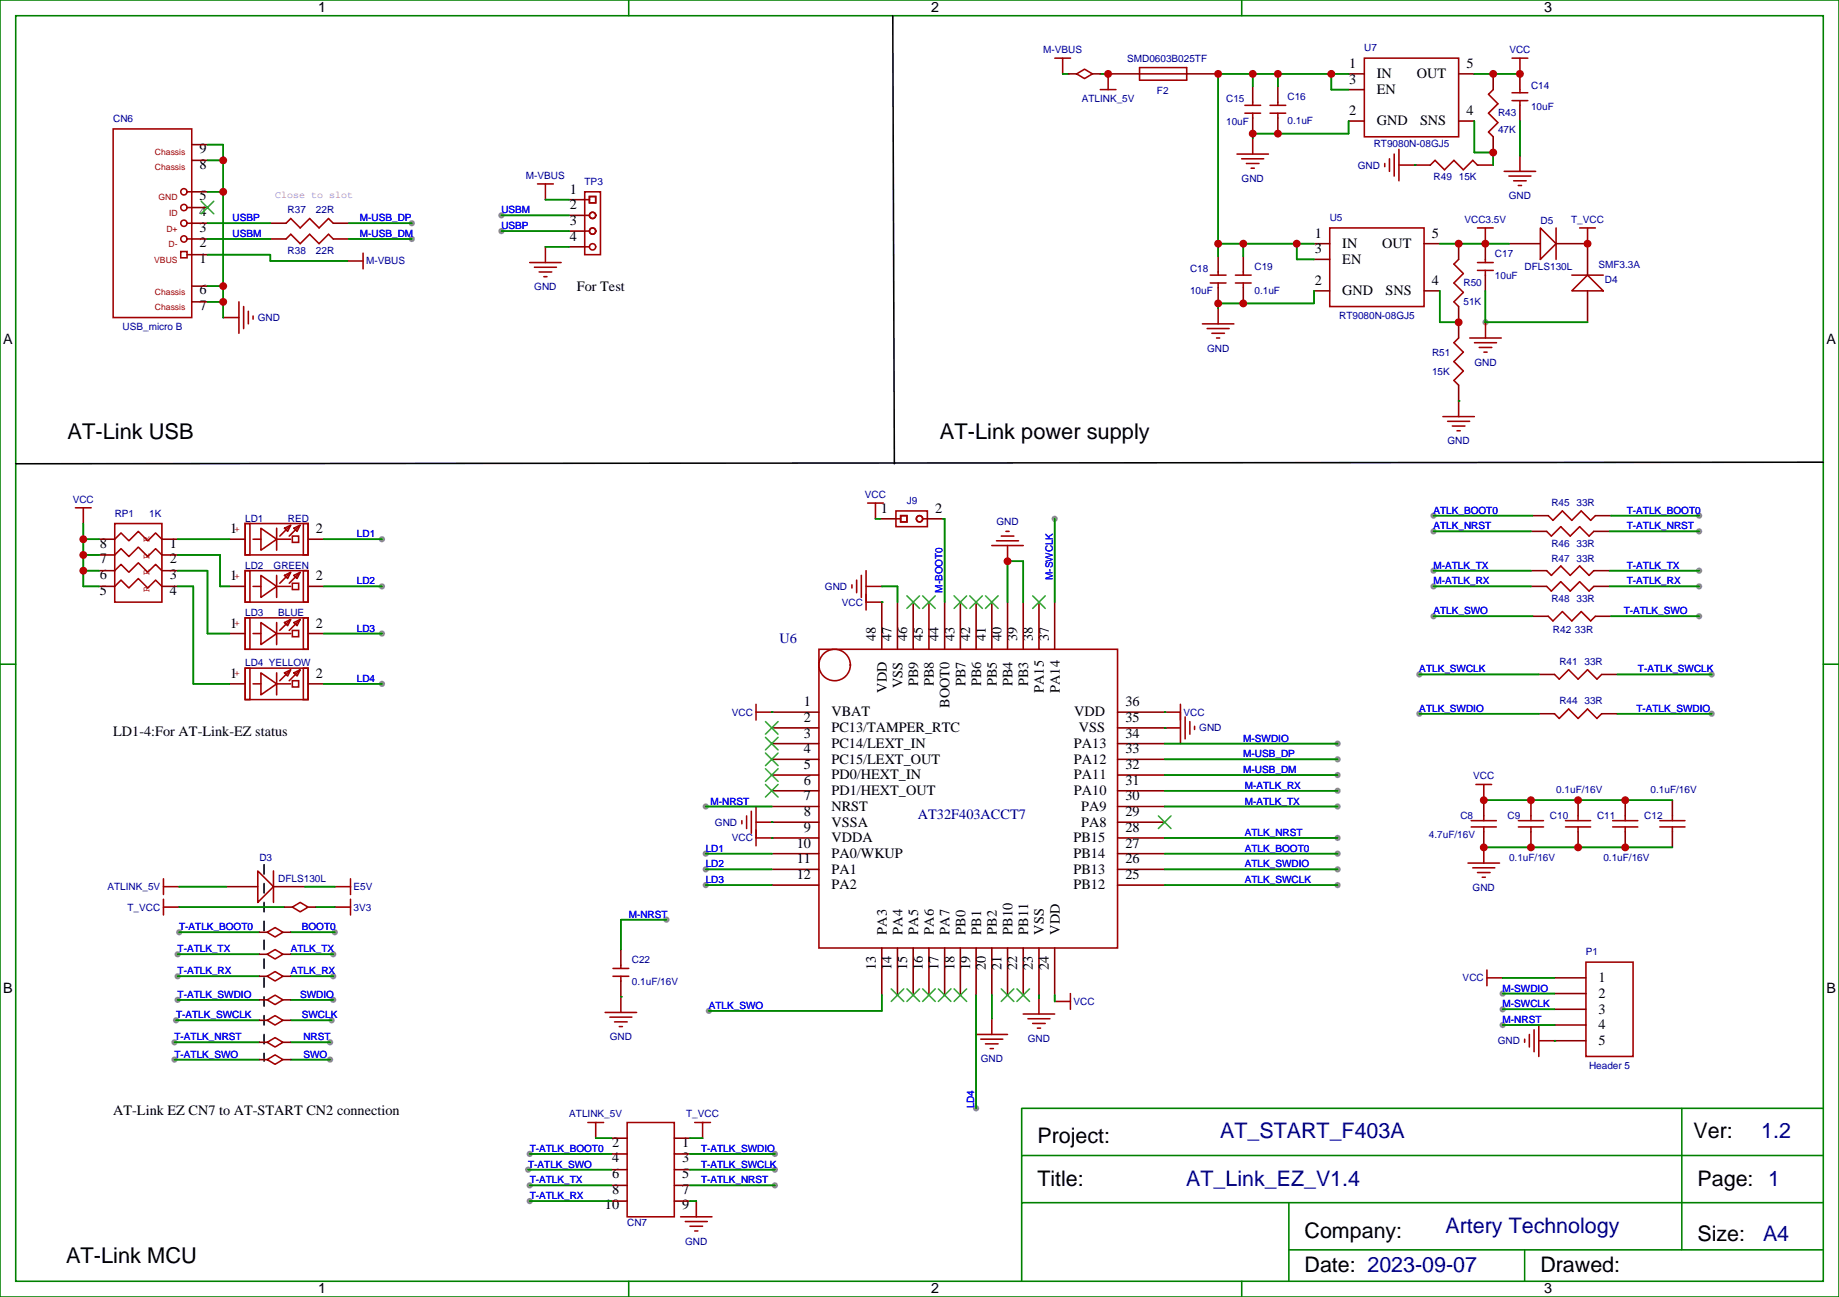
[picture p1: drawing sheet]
<svg xmlns="http://www.w3.org/2000/svg" width="413mm" height="291mm" viewBox="0 0 413 291" stroke-linecap="round" stroke-linejoin="round" font-family="sans-serif">
<g fill="#999">
<circle cx="85.7" cy="121" r=".71"/>
<circle cx="85.7" cy="131.6" r=".71"/>
<circle cx="85.7" cy="142.2" r=".71"/>
<circle cx="300.2" cy="173.9" r=".71"/>
<circle cx="300.2" cy="170.4" r=".71"/>
<circle cx="300.2" cy="166.9" r=".71"/>
<circle cx="300.2" cy="188" r=".71"/>
<circle cx="300.2" cy="195.1" r=".71"/>
<circle cx="300.2" cy="177.4" r=".71"/>
<circle cx="300.2" cy="181" r=".71"/>
<circle cx="300.2" cy="191.6" r=".71"/>
<circle cx="300.2" cy="198.6" r=".71"/>
<circle cx="158.4" cy="181" r=".71"/>
<circle cx="149.6" cy="206.4" r=".71"/>
<circle cx="85.7" cy="153.5" r=".71"/>
<circle cx="384.2" cy="151.3" r=".71"/>
<circle cx="384.2" cy="160.2" r=".71"/>
<circle cx="318.6" cy="151.3" r=".71"/>
<circle cx="318.6" cy="160.2" r=".71"/>
<circle cx="158.4" cy="198.6" r=".71"/>
<circle cx="158.4" cy="195.1" r=".71"/>
<circle cx="158.4" cy="191.6" r=".71"/>
<circle cx="236.7" cy="116.4" r=".71"/>
<circle cx="337.3" cy="223" r=".71"/>
<circle cx="337.3" cy="226.5" r=".71"/>
<circle cx="337.3" cy="230" r=".71"/>
<circle cx="173.9" cy="258.9" r=".71"/>
<circle cx="173.9" cy="266" r=".71"/>
<circle cx="118.9" cy="258.9" r=".71"/>
<circle cx="173.9" cy="262.5" r=".71"/>
<circle cx="118.9" cy="269.5" r=".71"/>
<circle cx="118.9" cy="266" r=".71"/>
<circle cx="75.1" cy="209.2" r=".71"/>
<circle cx="40.2" cy="209.2" r=".71"/>
<circle cx="74.8" cy="214.1" r=".71"/>
<circle cx="39.9" cy="214.1" r=".71"/>
<circle cx="74.8" cy="219.1" r=".71"/>
<circle cx="39.9" cy="219.1" r=".71"/>
<circle cx="74.8" cy="224.4" r=".71"/>
<circle cx="39.9" cy="224.4" r=".71"/>
<circle cx="39.5" cy="229" r=".71"/>
<circle cx="74.4" cy="229" r=".71"/>
<circle cx="74.1" cy="233.9" r=".71"/>
<circle cx="39.2" cy="233.9" r=".71"/>
<circle cx="92.4" cy="53.6" r=".71"/>
<circle cx="112.5" cy="51.9" r=".71"/>
<circle cx="112.5" cy="48.3" r=".71"/>
<circle cx="118.5" cy="262.5" r=".71"/>
<circle cx="39.2" cy="237.8" r=".71"/>
<circle cx="74.1" cy="237.8" r=".71"/>
<circle cx="159.1" cy="226.8" r=".71"/>
<circle cx="219.1" cy="248.7" r=".71"/>
<circle cx="92.4" cy="50.1" r=".71"/>
<circle cx="381.4" cy="119.2" r=".71"/>
<circle cx="381.4" cy="128.1" r=".71"/>
<circle cx="381.4" cy="131.6" r=".71"/>
<circle cx="321.7" cy="115.7" r=".71"/>
<circle cx="321.7" cy="119.2" r=".71"/>
<circle cx="321.7" cy="128.1" r=".71"/>
<circle cx="321.7" cy="131.6" r=".71"/>
<circle cx="381.4" cy="115.7" r=".71"/>
<circle cx="381.4" cy="138.3" r=".71"/>
<circle cx="321.7" cy="138.3" r=".71"/>
<circle cx="333.4" cy="72.3" r=".71"/>
</g>
<g fill="none" stroke="#a10000" stroke-width=".35">
<path d="M236.7 13.1h3.6M238.5 13.1v3.5M255.8 15.2h10.5v2.8h-10.5zM255.8 16.6h10.5M306.2 13.1h21.2v17.6h-21.2zM339.4 13.1h3.5M341.1 13.1v3.5M25.4 28.9h17.6v42.4h-17.6zM277.6 34.6h7.1M278.7 35.6h4.9M279.4 25.4h3.5M279.4 23.6h3.5"/>
<path d="M279.8 36.7h2.8M280.8 37.7h.7M281.2 22.9v.7M281.2 25.4v1.1M281.2 31v3.6M285 25.4h3.6M285 23.6h3.6M286.8 22.9v.7M286.8 25.4v1.1M310.8 36.7v.7M311.9 35.6v2.9M312.9 34.6v4.9"/>
<path d="M314 37h3.5M314 33.5v7.1M321 37l1.1-1 2.1 2.1 2.1-2.1 2.1 2.1 2.2-2.1 1 1M335.1 20.1l-1 1.1 2.1 2.1-2.1 2.1 2.1 2.1-2.1 2.1 1 1.1M337.6 38.5h7.1M338.7 39.5h4.9M339.4 22.6h3.5M339.4 20.8h3.5M341.1 20.1v.7M341.1 22.6v1M341.1 34.9v3.6M40.6 56.4h1.4v1.5h-1.4z"/>
<path d="M42 43h1M42 46.6h1M42 50.1h1M42 53.6h1M42 57.1h1M64.2 53.6l1.1-1 2.1 2.1 2.1-2.1 2.1 2.1 2.1-2.1 1.1 1M64.2 50.1l1.1-1.1 2.1 2.2 2.1-2.2 2.1 2.2 2.1-2.2 1.1 1.1M78 58.6h3.5M81.5 56.8v3.5M118.9 58.9h7M119.9 60h5M120.6 41.3h3.6"/>
<path d="M122.4 41.3v3.5M122.4 55.4v3.5M131.2 43h3.6v14.1h-3.6zM131.2 44.8h1.1M131.2 48.3h1.1M131.2 51.9h1.1M131.2 55.4h1.1M132.3 44.1h1.4v1.4h-1.4zM298.4 51.2h21.2v17.6h-21.2zM327.4 58.2l-1.1 1.1 2.1 2.1-2.1 2.1 2.1 2.1-2.1 2.1 1.1 1.1M331.6 58.9h3.5M331.6 51.2h3.5"/>
<path d="M333.4 51.2v3.5M333.4 58.2v.7M339.7 40.6h2.8M340.8 41.6h.7M345.7 51.2l3.5 3.5-3.5 3.5zM349.2 51.2v7M354.5 51.2h3.6M356.3 51.2v3.5M50.1 71.3h3.5M53.6 67.7v7.1M54.7 68.8v4.9M55.7 69.8v2.9"/>
<path d="M56.8 70.9v.7M121 61h2.8M122.1 62.1h.7M269.9 72.7h7M270.9 73.7h5M271.6 63.5h3.6M271.6 61.7h3.6M272 74.8h2.8M273 75.8h.8M273.4 61v.7M273.4 63.5v1.1M273.4 69.1v3.6"/>
<path d="M277.3 63.5h3.5M277.3 61.7h3.5M279 61v.7M279 63.5v1.1M327.4 75.8l-1.1 1.1 2.1 2.1-2.1 2.1 2.1 2.2-2.1 2.1 1.1 1M329.9 75.8h7M330.9 76.9h5M331.6 60.7h3.5M332 78h2.8M333.1 79h.7M333.4 60.7v1M333.4 72.3v3.5"/>
<path d="M352.8 65.3l3.5-3.6 3.5 3.6zM352.8 61.7h7M323.8 93.5h7.1M324.9 94.5h4.9M326 95.6h2.8M327 96.7h.7M327.4 90v3.5M16.9 113.9h3.6M18.7 113.9v3.6M25.8 117.5h10.5v17.6h-10.5zM55 117.5h14.1v7h-14.1zM55 117.5h1.1v7h-1.1z"/>
<path d="M58.6 118.5l3.5 2.5-3.5 2.5zM62.1 118.5v5M63.9 118.5l1.4-.7-.7 1.4zM64.9 118.2l-2.1 2.1M66 118.5l1.4-.7-.7 1.4zM67 118.2l-2.1 2.1M68.1 117.5h1v7h-1zM194.7 112.9h3.6M196.5 112.9v3.5M201.1 114.7h7v3.5h-7zM201.1 116.4h1M202.1 115.7h1.5v1.4h-1.5z"/>
<path d="M207.1 116.4h1M225.8 119.2h.7M25.8 121l1.4-1.4 1.7 1.8 2.1-2.2 2.2 2.2 1.7-1.8 1.4 1.4M25.8 124.5l1.4-1.4 1.7 1.8 2.1-2.1 2.2 2.1 1.7-1.8 1.4 1.4M25.8 128.1l1.4-1.5 1.7 1.8 2.1-2.1 2.2 2.1 1.7-1.8 1.4 1.5M25.8 131.6l1.4-1.4 1.7 1.7 2.1-2.1 2.2 2.1 1.7-1.7 1.4 1.4M55 128.1h14.1v7h-14.1zM55 128.1h1.1v7h-1.1zM55 138.6h14.1v7.1h-14.1zM55 138.6h1.1v7.1h-1.1zM56.8 131.6h1.8M56.8 121h1.8"/>
<path d="M58.6 129.1l3.5 2.5-3.5 2.5zM58.6 139.7l3.5 2.5-3.5 2.4zM62.1 131.6h3.2M62.1 129.1v5M62.1 139.7v4.9M62.1 121h3.2M63.9 129.1l1.4-.7-.7 1.4zM63.9 139.7l1.4-.7-.7 1.4zM64.9 128.8l-2.1 2.1M64.9 139.3l-2.1 2.2M65.6 120.3h1.4v1.4h-1.4zM65.6 130.9h1.4v1.4h-1.4z"/>
<path d="M66 129.1l1.4-.7-.7 1.4zM66 139.7l1.4-.7-.7 1.4zM67 128.8l-2.1 2.1M67 139.3l-2.1 2.2M68.1 128.1h1v7h-1zM68.1 138.6h1v7.1h-1zM191.2 131.2v.7M192.3 130.2v2.8M193.3 129.1v5M194.4 135.1h3.5M194.4 128.1v8.8M194.4 131.6h3.5"/>
<path d="M222.6 122.4h7.1M223.7 121.4h4.9M224.7 120.3h2.8M226.1 122.4v3.5M55 149.9h14.1v7.1h-14.1zM55 149.9h1.1v7.1h-1.1zM56.8 153.5h1.8M56.8 142.2h1.8M58.6 151l3.5 2.5-3.5 2.4zM62.1 151v4.9M62.1 153.5h3.2M62.1 142.2h3.2"/>
<path d="M63.9 151l1.4-.7-.7 1.4zM64.9 150.6l-2.1 2.2M65.6 152.8h1.4v1.4h-1.4zM65.6 141.5h1.4v1.4h-1.4zM66 151l1.4-.7-.7 1.4zM67 150.6l-2.1 2.2M68.1 149.9h1v7.1h-1zM169.7 159.8h3.5M169.7 158v3.6M183.8 145.7h67v67h-67zM261.4 159.8h3.5M264.9 158v8.9"/>
<path d="M348.9 151.3l1.1 1.1 2.1-2.1 2.1 2.1 2.1-2.1 2.1 2.1 1.1-1.1M261.4 163.3h3.5M266 160.9v4.9M267.1 161.9v2.8M268.1 163v.7M331.3 176h3.5M333 176v3.6M348.9 160.2l1.1 1 2.1-2.1 2.1 2.1 2.1-2.1 2.1 2.1 1.1-1M36.7 197.2v3.5M36.7 199h3.5M57.9 195.4l3.5 3.6-3.5 3.5zM61.4 195.4v7.1"/>
<path d="M75.1 199h3.6M78.7 197.2v3.5M166.5 184.1v.8M167.6 183.1v2.8M168.6 182v5M169.7 188h3.5M169.7 181v8.8M169.7 184.5h3.5M329.5 193.7h7M330.6 194.7h4.9M331.6 195.8h2.8M332.7 196.8h.7"/>
<path d="M333 190.1v3.6M340.8 184.1h5.6M340.8 185.6h5.6M343.6 183.1v1M343.6 185.6v1M351.4 184.1h5.6M351.4 185.6h5.6M354.2 183.1v1M354.2 185.6v1M361.9 184.1h5.7M361.9 185.6h5.7M364.8 183.1v1"/>
<path d="M364.8 185.6v1M372.5 184.1h5.7M372.5 185.6h5.7M375.4 183.1v1M375.4 185.6v1M36.7 203.6h3.5M36.7 201.8v3.5M75.1 203.6h3.6M78.7 201.8v3.5M137.6 219.1h3.5M137.6 217.3h3.5M139.3 216.6v.7"/>
<path d="M139.3 219.1v1M333.7 219.4h3.6M333.7 217.7v3.5M356 215.9h10.5v21.2h-10.5zM135.8 227.2h7.1M136.9 228.2h4.9M137.9 229.3h2.9M139 230.4h.7M139.3 223.7v3.5M219.1 232.1h7M220.1 233.2h5M221.2 234.2h2.8"/>
<path d="M222.2 235.3h.8M222.6 228.6v3.5M229.7 227.5h7M230.7 228.6h5M231.8 229.7h2.8M232.8 230.7h.7M233.2 224v3.5M236.7 224.7h3.5M240.2 223v3.5M342.2 233.2v.7M343.3 232.1v2.8M344.3 231.1v4.9"/>
<path d="M345.4 233.5h3.5M345.4 230v7.1M131.9 251.9h3.6M133.7 251.9v3.5M140.8 251.9h10.5v21.1h-10.5zM155.9 251.9h3.6M157.7 251.9v3.5M152.8 273h7M153.8 274.1h4.9M154.9 275.2h2.8M155.9 276.2h.7M156.3 269.5v3.5"/>
<circle cx="41.3" cy="46.6" r=".71"/>
<circle cx="41.3" cy="53.6" r=".71"/>
<circle cx="41.3" cy="50.1" r=".71"/>
<circle cx="41.3" cy="43" r=".71"/>
<circle cx="133" cy="51.9" r=".71"/>
<circle cx="133" cy="55.4" r=".71"/>
<circle cx="133" cy="48.3" r=".71"/>
<circle cx="206.4" cy="116.4" r=".71"/>
<circle cx="187.3" cy="149.2" r="3.5"/>
</g>
<g fill="none" stroke="#870000" stroke-width=".35">
<path d="M238.5 16.6h.1M248.7 16.6h7.1M266.3 16.6h7.1M281.2 19.4v3.5M286.8 19.4v3.5M302.7 16.6h3.5M327.4 16.6h3.5M335.1 16.6v3.5M341.1 16.6h.1M341.1 16.6v3.5M43 36h3.6M43 32.5h3.6"/>
<path d="M281.2 31h.1M281.2 26.5v3.5M286.8 26.5v3.5M302.7 27.2h3.5M302.7 20.1h3.5M317.5 37h3.5M317.5 37h.1M327.4 27.2h3.5M331.6 37h3.5M335.1 30.7v3.5M341.1 34.9h.1M341.1 23.6v3.6"/>
<path d="M43 57.1h3.6M43 53.6h3.6M43 50.1h3.6M43 43h3.6M43 46.6h3.6M60.7 53.6h3.5M60.7 50.1h3.5M74.8 53.6h3.5M74.8 50.1h3.5M78 58.6h.1M122.4 55.4h.1M122.4 44.8h.1"/>
<path d="M127.7 44.8h3.5M127.7 48.3h3.5M127.7 51.9h3.5M127.7 55.4h3.5M273.4 57.5v3.5M279 57.5v3.5M294.9 54.7h3.5M294.9 58.2h3.5M319.6 54.7h3.5M327.4 54.7v3.5M333.4 54.7v3.5M333.4 54.7h.1"/>
<path d="M338.7 54.7h7M349.2 54.7h7.1v7M43 64.2h3.6M43 67.7h3.6M50.1 71.3h.1M273.4 69.1h.1M273.4 64.6v3.5M279 64.6v3.5M294.9 65.3h3.5M319.6 65.3h3.5M327.4 68.8v7M333.4 61.7v3.6"/>
<path d="M333.4 72.3h.1M356.3 65.3v7M327.4 86.4v3.6M18.7 117.5h.1M196.5 116.4h.1M197.6 116.4h3.5M208.1 116.4h3.6M22.2 121h3.6M22.2 131.6h3.6M22.2 124.5h3.6M22.2 128.1h3.6M36.3 121h3.6"/>
<path d="M36.3 131.6h3.6M36.3 124.5h3.6M36.3 128.1h3.6M51.5 121h3.5M51.5 131.6h3.5M69.1 121h3.6M69.1 131.6h3.6M197.9 131.6h.1M197.9 135.1v10.6M201.4 135.1v10.6M205 135.1v10.6M208.5 135.1v10.6"/>
<path d="M212 135.1v10.6M215.5 135.1v10.6M219.1 135.1v10.6M222.6 135.1v10.6M226.1 125.9h.1M226.1 135.1v10.6M229.7 135.1v10.6M233.2 135.1v10.6M236.7 135.1v10.6M51.5 153.5h3.5M51.5 142.2h3.5M69.1 153.5h3.6"/>
<path d="M69.1 142.2h3.6M173.2 159.8h.1M173.2 159.8h10.6M250.8 159.8h10.6M261.4 159.8h.1M345.4 151.3h3.5M359.5 151.3h3.5M173.2 163.3h10.6M173.2 166.9h10.6M173.2 170.4h10.6M173.2 173.9h10.6M173.2 177.4h10.6"/>
<path d="M250.8 163.3h10.6M250.8 166.9h10.6M250.8 170.4h10.6M250.8 173.9h10.6M250.8 177.4h10.6M261.4 163.3h.1M333 179.6h.1M343.6 179.6v3.5M345.4 160.2h3.5M354.2 179.6v3.5M359.5 160.2h3.5M364.8 179.6v3.5"/>
<path d="M375.4 179.6v3.5M40.2 199h.1M50.8 199h7.1M61.4 199h7M75.1 199h.1M173.2 184.5h.1M173.2 188h.1M173.2 181h10.6M173.2 184.5h10.6M173.2 188h10.6M173.2 191.6h10.6M173.2 195.1h10.6"/>
<path d="M173.2 198.6h10.6M250.8 181h10.6M250.8 184.5h10.6M250.8 188h10.6M250.8 191.6h10.6M250.8 195.1h10.6M250.8 198.6h10.6M333 190.1h.1M343.6 186.6v3.5M354.2 186.6v3.5M364.8 186.6v3.5M375.4 186.6v3.5"/>
<path d="M40.2 203.5v.1M75.1 203.6h.1M139.3 213.1v3.5M197.9 212.7v10.6M201.4 212.7v10.6M205 212.7v10.6M208.5 212.7v10.6M212 212.7v10.6M215.5 212.7v10.6M219.1 212.7v10.6M222.6 212.7v10.6M226.1 212.7v10.6"/>
<path d="M229.7 212.7v10.6M233.2 212.7v10.6M236.7 212.7v10.6M337.3 219.4h.1M348.9 219.4h7.1M139.3 223.7h.1M139.3 220.1v3.6M222.6 228.6h.1M233.2 224h.1M236.7 224.7h.1M348.9 233.5h.1M348.9 223h7.1"/>
<path d="M348.9 226.5h7.1M348.9 230h7.1M348.9 233.5h7.1M133.7 255.4h.1M137.2 255.4h3.6M137.2 258.9h3.6M151.3 255.4h3.6M151.3 258.9h3.6M157.7 255.4h.1M137.2 262.5h3.6M137.2 266h3.6M137.2 269.5h3.6"/>
<path d="M151.3 262.5h3.6M151.3 266h3.6M151.3 269.5h3.6M156.3 269.5h.1"/>
</g>
<path d="M59.3 194v44.1" fill="none" stroke="#000" stroke-width=".35" stroke-dasharray="2.1 2.1"/>
<g fill="none" stroke="#3c3" stroke-width=".35">
<path d="M45.2 45.2l2.8 2.8M48 45.2l-2.8 2.8M203.6 133.7l2.8 2.8M206.4 133.7l-2.8 2.8M207.1 133.7l2.8 2.8M209.9 133.7l-2.8 2.8M214.1 133.7l2.9 2.8M217 133.7l-2.9 2.8M217.7 133.7l2.8 2.8M220.5 133.7l-2.8 2.8M221.2 133.7l2.8 2.8M224 133.7l-2.8 2.8"/>
<path d="M231.8 133.7l2.8 2.8M234.6 133.7l-2.8 2.8M171.8 161.9l2.8 2.8M171.8 165.5l2.8 2.8M171.8 169l2.8 2.8M171.8 172.5l2.8 2.8M171.8 176l2.8 2.9M174.6 161.9l-2.8 2.8M174.6 165.5l-2.8 2.8M174.6 169l-2.8 2.8M174.6 172.5l-2.8 2.8M174.6 176l-2.8 2.9"/>
<path d="M260 183.1l2.8 2.8M262.8 183.1l-2.8 2.8M200 221.9l2.8 2.8M202.8 221.9l-2.8 2.8M203.6 221.9l2.8 2.8M206.4 221.9l-2.8 2.8M207.1 221.9l2.8 2.8M209.9 221.9l-2.8 2.8M210.6 221.9l2.8 2.8M213.4 221.9l-2.8 2.8M214.1 221.9l2.9 2.8M217 221.9l-2.9 2.8"/>
<path d="M224.7 221.9l2.8 2.8M227.5 221.9l-2.8 2.8M228.2 221.9l2.9 2.8M231.1 221.9l-2.9 2.8"/>
</g>
<g fill="none" stroke="#008700" stroke-width=".35">
<path d="M281.2 16.6v2.8M286.8 16.6v2.8M298.8 16.6v3.5h3.9M302.7 16.6h-29.3v40.9M330.9 16.6h10.2M46.6 32.5h3.5v38.8M46.6 36h3.5M302.7 27.2v2.8h-21.5v1M330.9 27.2v7h4.2v2.8M341.1 27.2v7.7M46.6 53.6h14.1M46.6 43h3.5"/>
<path d="M46.6 57.1h14.1v1.5h17.3M78.3 53.6h14.1M112.5 51.9h15.2M112.5 48.3h15.2M122.4 44.8h5.3M122.4 55.4h5.3M273.4 54.7h21.5M279 54.7v2.8M291 54.7v3.5h3.9M323.1 54.7h15.6M46.6 67.7h3.5M46.6 64.2h3.5"/>
<path d="M294.9 65.3v2.8h-21.5v1M323.1 65.3v7h4.3M333.4 65.3v7h22.9M18.7 117.5v14.1h3.5M211.7 116.4h.3v18.7M236.7 116.4v18.7M18.7 128.1h3.5M18.7 124.5h3.5M18.7 121h3.5M39.9 128.1h6.7v14.1h4.9M39.9 131.6h3.5v21.9h8.1M39.9 124.5h9.5v7.1h2.1"/>
<path d="M39.9 121h11.6M72.7 131.6h13M72.7 121h13M197.9 131.6h3.5v3.5M226.1 135.1v-9.2h3.6v9.2M72.7 142.2h13M72.7 153.5h13M318.6 151.3h26.8M363 151.3h21.2M261.4 173.9h38.8M261.4 170.4h38.8M261.4 166.9h38.8"/>
<path d="M261.4 177.4h38.8M318.6 160.2h26.8M363 160.2h21.2M40.2 199h10.6M68.4 199h6.7M158.4 195.1h14.8M158.4 191.6h14.8M158.4 198.6h14.8M158.4 181h14.8M261.4 188h38.8M261.4 195.1h38.8M261.4 181h38.8"/>
<path d="M261.4 191.6h38.8M261.4 198.6h38.8M39.9 214.1h18.3M39.9 219.1h18.3M40.2 203.6h23.7M40.2 209.2h18M65.3 209.2h9.8M65.3 214.1h9.5M65.3 219.1h9.5M70.9 203.6h4.2M149.6 206.4h-10.3v6.7M337.3 219.4h11.6"/>
<path d="M39.2 233.9h19M39.2 237.8h19M39.5 229h18.7M39.9 224.4h18.3M65.3 224.4h9.5M65.3 229h9.1M65.3 233.9h8.8M65.3 237.8h8.8M197.9 223.3v3.5h-38.8M219.1 223.3v25.4M222.6 223.3v5.3M233.2 223.3v.7"/>
<path d="M236.7 223.3v1.4M337.3 223h11.6M337.3 226.5h11.6M337.3 230h11.6M118.9 258.9h18.3M133.7 255.4h3.5M154.9 258.9h19M154.9 255.4h2.8M118.5 262.5h18.7M118.9 266h18.3M118.9 269.5h18.3M154.9 266h19"/>
<path d="M154.9 262.5h19M154.9 269.5h1.4"/>
</g>
<g fill="#008700">
<circle cx="348.9" cy="233.5" r=".18"/>
<circle cx="197.9" cy="135.1" r=".18"/>
<circle cx="261.4" cy="159.8" r=".18"/>
<circle cx="261.4" cy="163.3" r=".18"/>
<circle cx="173.2" cy="188" r=".18"/>
<circle cx="173.2" cy="184.5" r=".18"/>
<circle cx="139.3" cy="223.7" r=".18"/>
<circle cx="173.2" cy="159.8" r=".18"/>
<circle cx="356.3" cy="54.7" r=".18"/>
<circle cx="327.4" cy="90" r=".18"/>
<circle cx="317.5" cy="37" r=".18"/>
</g>
<g fill="none" stroke="#008700" stroke-width=".35">
<path d="M238.5 16.6h1.4M246.9 16.6h1.8M46.6 50.1h14.1M78.3 50.1h14.1M196.5 116.4h1.1M321.7 119.2h21.9M321.7 115.7h22.3M361.2 119.2h20.2M361.6 115.7h19.8M321.7 128.1h21.9M321.7 131.6h21.9M321.7 138.3h22.3"/>
<path d="M361.2 128.1h20.2M361.2 131.6h20.2M361.6 138.3h19.8M333 179.6h42.4M333 190.1h42.4"/>
</g>
<g fill="none" stroke="#a10000" stroke-width=".35">
<path d="M241.7 16.6l1.7-1.1 1.8 1.1-1.8 1zM248.7 16.6v3.5M246.9 20.1h3.6M347.1 119.2l1.1 1.1 2.1-2.1 2.1 2.1 2.1-2.1 2.2 2.1 1-1.1M347.5 115.7l1 1.1 2.2-2.1 2.1 2.1 2.1-2.1 2.1 2.1 1.1-1.1M347.1 128.1l1.1 1 2.1-2.1 2.1 2.1 2.1-2.1 2.2 2.1 1-1M347.1 131.6l1.1 1 2.1-2.1 2.1 2.1 2.1-2.1 2.2 2.1 1-1M347.5 138.3l1 1 2.2-2.1 2.1 2.1 2.1-2.1 2.1 2.1 1.1-1M330.2 184.1h5.6M330.2 185.6h5.6M333 183.1v1M333 185.6v1"/>
<path d="M60 209.2l1.7-1.1 1.8 1.1-1.8 1.1zM60 214.1l1.7-1 1.8 1-1.8 1.1zM60 219.1l1.7-1.1 1.8 1.1-1.8 1zM65.6 203.6l1.8-1.1 1.7 1.1-1.7 1zM60 224.4l1.7-1.1 1.8 1.1-1.8 1zM60 229l1.7-1.1 1.8 1.1-1.8 1zM60 233.9l1.7-1.1 1.8 1.1-1.8 1zM60 237.8l1.7-1.1 1.8 1.1-1.8 1z"/>
</g>
<g fill="none" stroke="#870000" stroke-width=".35">
<path d="M239.9 16.6h1.8M245.2 16.6h1.7M248.7 16.6h.1M343.6 119.2h3.5M344 115.7h3.5M357.7 119.2h3.5M358.1 115.7h3.5M343.6 128.1h3.5M343.6 131.6h3.5M344 138.3h3.5M357.7 128.1h3.5M357.7 131.6h3.5"/>
<path d="M358.1 138.3h3.5M333 179.6v3.5M333 186.6v3.5M58.2 209.2h1.8M58.2 214.1h1.8M58.2 219.1h1.8M63.5 209.2h1.8M63.5 214.1h1.8M63.5 219.1h1.8M63.9 203.6h1.7M69.1 203.6h1.8M58.2 224.4h1.8"/>
<path d="M58.2 229h1.8M58.2 233.9h1.8M58.2 237.8h1.8M63.5 224.4h1.8M63.5 229h1.8M63.5 233.9h1.8M63.5 237.8h1.8"/>
</g>
<g fill="none" stroke="#008000" stroke-width=".35">
<path d="M0 0h412.7v291h-412.7zM3.5 3.5h405.7v284h-405.7zM141.1 0v3.5M278.7 0v3.5M0 149h3.5M409.2 149h3.5M377.5 248.7v31.8M409.2 259.3h-179.9v10.6M409.2 248.7h-179.9v10.6M289.3 269.9v17.6M409.2 269.9h-179.9v17.6M141.1 287.5v3.5"/>
<path d="M278.7 287.5v3.5M289.3 280.5h119.9M342.2 280.5v7"/>
</g>
<path d="M200.4 3.5l.3 100.6M409.2 103.7l-405.7 .4" fill="none" stroke="#000" stroke-width=".35"/>
<g fill="#c00">
<circle cx="18.7" cy="128.1" r=".88"/>
<circle cx="18.7" cy="124.5" r=".88"/>
<circle cx="18.7" cy="121" r=".88"/>
<circle cx="291" cy="54.7" r=".88"/>
<circle cx="279" cy="54.7" r=".88"/>
<circle cx="273.4" cy="54.7" r=".88"/>
<circle cx="298.8" cy="16.6" r=".88"/>
<circle cx="286.8" cy="16.6" r=".88"/>
<circle cx="281.2" cy="16.6" r=".88"/>
<circle cx="273.4" cy="16.6" r=".88"/>
<circle cx="286.8" cy="30" r=".88"/>
<circle cx="281.2" cy="30" r=".88"/>
<circle cx="335.1" cy="16.6" r=".88"/>
<circle cx="341.1" cy="16.6" r=".88"/>
<circle cx="279" cy="68.1" r=".88"/>
<circle cx="273.4" cy="68.1" r=".88"/>
<circle cx="327.4" cy="54.7" r=".88"/>
<circle cx="333.4" cy="54.7" r=".88"/>
<circle cx="226.1" cy="125.9" r=".88"/>
<circle cx="50.1" cy="67.7" r=".88"/>
<circle cx="50.1" cy="43" r=".88"/>
<circle cx="50.1" cy="36" r=".88"/>
<circle cx="50.1" cy="64.2" r=".88"/>
<circle cx="327.4" cy="72.3" r=".88"/>
<circle cx="335.1" cy="34.2" r=".88"/>
<circle cx="356.3" cy="54.7" r=".88"/>
<circle cx="333" cy="190.1" r=".88"/>
<circle cx="343.6" cy="190.1" r=".88"/>
<circle cx="354.2" cy="190.1" r=".88"/>
<circle cx="364.8" cy="190.1" r=".88"/>
<circle cx="364.8" cy="179.6" r=".88"/>
<circle cx="354.2" cy="179.6" r=".88"/>
<circle cx="343.6" cy="179.6" r=".88"/>
<circle cx="333" cy="179.6" r=".88"/>
<circle cx="248.7" cy="16.6" r=".88"/>
</g>
<g font-size="4.9">
<text x="15.2" y="98.5">AT-Link USB</text>
<text x="211" y="98.5">AT-Link power supply</text>
<text x="14.8" y="283.4">AT-Link MCU</text>
</g>
<g font-size="4.8">
<text x="232.8" y="256.6">Project:</text>
<text x="380.1" y="255.4">Ver:</text>
<text x="232.8" y="266">Title:</text>
<text x="381" y="266">Page: 1</text>
<text x="292.8" y="277.7">Company:</text>
<text x="381" y="278.4">Size:</text>
<text x="292.8" y="285.4">Date: 2023-09-07</text>
<text x="345.7" y="285.4">Drawed:</text>
</g>
<g font-size="4.8" fill="#000080">
<text x="273.9" y="255.4">AT_START_F403A</text>
<text x="395.3" y="255.4">1.2</text>
<text x="266.2" y="266">AT_Link_EZ_V1.4</text>
<text x="324.4" y="276.6">Artery Technology</text>
<text x="395.7" y="278.4">A4</text>
</g>
<g font-size="3.2">
<text x="71.4" y="2.7">1</text>
<text x="209" y="2.7">2</text>
<text x="346.6" y="2.7">3</text>
<text x="302.8" y="15.2">1</text>
<text x="309" y="17.5">IN</text>
<text x="318" y="17.5">OUT</text>
<text x="329.1" y="15.2">5</text>
<text x="302.8" y="18.8">3</text>
<text x="309" y="21.1">EN</text>
<text x="302.8" y="25.8">2</text>
<text x="309" y="28.1">GND</text>
<text x="318.7" y="28.1">SNS</text>
<text x="329.1" y="25.8">4</text>
<text x="44.8" y="34.3">9</text>
<text x="44.8" y="37.8">8</text>
<text x="44.8" y="44.9">5</text>
<text x="127.9" y="43.5">1</text>
<text x="127.9" y="47">2</text>
<text x="44.8" y="52">3</text>
<text x="44.8" y="48.4">4</text>
<text x="127.9" y="50.5">3</text>
<text x="295.1" y="53.3">1</text>
<text x="321.4" y="53.3">5</text>
<text x="44.8" y="59">1</text>
<text x="44.8" y="55.5">2</text>
<text x="127.9" y="54">4</text>
<text x="295.1" y="56.9">3</text>
<text x="301.3" y="55.6">IN</text>
<text x="301.3" y="59.2">EN</text>
<text x="310.2" y="55.6">OUT</text>
<text x="129.5" y="65.3">For Test</text>
<text x="295.1" y="63.9">2</text>
<text x="321.4" y="63.9">4</text>
<text x="44.8" y="66.1">6</text>
<text x="44.8" y="69.6">7</text>
<text x="301.3" y="66.2">GND</text>
<text x="311" y="66.2">SNS</text>
<text x=".7" y="77.3">A</text>
<text x="409.9" y="77.3">A</text>
<text x="51.7" y="119.7">1</text>
<text x="70.9" y="119.7">2</text>
<text x="197.7" y="115.1">1</text>
<text x="209.9" y="115.1">2</text>
<text x="22.4" y="122.9">8</text>
<text x="38.1" y="122.9">1</text>
<text x="22.4" y="129.9">6</text>
<text x="22.4" y="126.4">7</text>
<text x="38.1" y="126.4">2</text>
<text x="38.1" y="129.9">3</text>
<text x="51.7" y="130.2">1</text>
<text x="70.9" y="130.2">2</text>
<text x="22.4" y="133.4">5</text>
<text x="38.1" y="133.4">4</text>
<text x="51.7" y="140.8">1</text>
<text x="70.9" y="140.8">2</text>
<text x="196.6" y="143.9" transform="rotate(-90 196.6 143.9)">48</text>
<text x="200.1" y="143.9" transform="rotate(-90 200.1 143.9)">47</text>
<text x="203.6" y="143.9" transform="rotate(-90 203.6 143.9)">46</text>
<text x="207.1" y="143.9" transform="rotate(-90 207.1 143.9)">45</text>
<text x="210.7" y="143.9" transform="rotate(-90 210.7 143.9)">44</text>
<text x="214.2" y="143.9" transform="rotate(-90 214.2 143.9)">43</text>
<text x="217.7" y="143.9" transform="rotate(-90 217.7 143.9)">42</text>
<text x="221.3" y="143.9" transform="rotate(-90 221.3 143.9)">41</text>
<text x="224.8" y="143.9" transform="rotate(-90 224.8 143.9)">40</text>
<text x="228.3" y="143.9" transform="rotate(-90 228.3 143.9)">39</text>
<text x="231.8" y="143.9" transform="rotate(-90 231.8 143.9)">38</text>
<text x="235.4" y="143.9" transform="rotate(-90 235.4 143.9)">37</text>
<text x="51.7" y="152.1">1</text>
<text x="70.9" y="152.1">2</text>
<text x="199" y="155.4" transform="rotate(-90 199 155.4)">VDD</text>
<text x="202.6" y="154.4" transform="rotate(-90 202.6 154.4)">VSS</text>
<text x="206.1" y="154" transform="rotate(-90 206.1 154)">PB9</text>
<text x="209.6" y="154" transform="rotate(-90 209.6 154)">PB8</text>
<text x="216.7" y="154" transform="rotate(-90 216.7 154)">PB7</text>
<text x="220.2" y="154" transform="rotate(-90 220.2 154)">PB6</text>
<text x="223.7" y="154" transform="rotate(-90 223.7 154)">PB5</text>
<text x="227.3" y="154" transform="rotate(-90 227.3 154)">PB4</text>
<text x="230.8" y="154" transform="rotate(-90 230.8 154)">PB3</text>
<text x="234.3" y="155.5" transform="rotate(-90 234.3 155.5)">PA15</text>
<text x="237.8" y="155.5" transform="rotate(-90 237.8 155.5)">PA14</text>
<text x="180.4" y="158.5">1</text>
<text x="180.4" y="162">2</text>
<text x="186.6" y="160.8">VBAT</text>
<text x="213.1" y="158.8" transform="rotate(-90 213.1 158.8)">BOOT0</text>
<text x="241.1" y="160.8">VDD</text>
<text x="252.6" y="158.5">36</text>
<text x="252.6" y="162">35</text>
<text x="25.4" y="165.2">LD1-4:For AT-Link-EZ status</text>
<text x="180.4" y="165.5">3</text>
<text x="186.6" y="164.3">PC13/TAMPER_RTC</text>
<text x="186.6" y="167.8">PC14/LEXT_IN</text>
<text x="241" y="167.8">PA13</text>
<text x="242.2" y="164.3">VSS</text>
<text x="252.6" y="165.5">34</text>
<text x="180.4" y="169">4</text>
<text x="180.4" y="172.6">5</text>
<text x="186.6" y="171.4">PC15/LEXT_OUT</text>
<text x="241" y="171.4">PA12</text>
<text x="252.6" y="169">33</text>
<text x="252.6" y="172.6">32</text>
<text x="180.4" y="176.1">6</text>
<text x="180.4" y="179.6">7</text>
<text x="186.6" y="174.9">PD0/HEXT_IN</text>
<text x="186.6" y="178.4">PD1/HEXT_OUT</text>
<text x="241" y="174.9">PA11</text>
<text x="241" y="178.4">PA10</text>
<text x="252.6" y="179.6">30</text>
<text x="252.6" y="176.1">31</text>
<text x="180.4" y="183.2">8</text>
<text x="186.6" y="181.9">NRST</text>
<text x="186.6" y="185.5">VSSA</text>
<text x="242.6" y="181.9">PA9</text>
<text x="242.6" y="185.5">PA8</text>
<text x="252.6" y="183.2">29</text>
<text x="178.8" y="190.2">10</text>
<text x="180.4" y="186.7">9</text>
<text x="186.6" y="189">VDDA</text>
<text x="240.9" y="189">PB15</text>
<text x="252.6" y="186.7">28</text>
<text x="252.6" y="190.2">27</text>
<text x="178.8" y="193.7">11</text>
<text x="178.8" y="197.3">12</text>
<text x="186.6" y="192.5">PA0/WKUP</text>
<text x="186.6" y="196">PA1</text>
<text x="240.9" y="192.5">PB14</text>
<text x="240.9" y="196">PB13</text>
<text x="252.6" y="193.7">26</text>
<text x="252.6" y="197.3">25</text>
<text x="186.6" y="199.6">PA2</text>
<text x="240.9" y="199.6">PB12</text>
<text x="199" y="209.7" transform="rotate(-90 199 209.7)">PA3</text>
<text x="202.6" y="209.7" transform="rotate(-90 202.6 209.7)">PA4</text>
<text x="206.1" y="209.7" transform="rotate(-90 206.1 209.7)">PA5</text>
<text x="209.6" y="209.7" transform="rotate(-90 209.6 209.7)">PA6</text>
<text x="213.1" y="209.7" transform="rotate(-90 213.1 209.7)">PA7</text>
<text x="216.7" y="209.7" transform="rotate(-90 216.7 209.7)">PB0</text>
<text x="220.2" y="209.7" transform="rotate(-90 220.2 209.7)">PB1</text>
<text x="223.7" y="209.7" transform="rotate(-90 223.7 209.7)">PB2</text>
<text x="227.3" y="209.7" transform="rotate(-90 227.3 209.7)">PB10</text>
<text x="230.8" y="209.7" transform="rotate(-90 230.8 209.7)">PB11</text>
<text x="234.3" y="209.7" transform="rotate(-90 234.3 209.7)">VSS</text>
<text x="237.8" y="209.7" transform="rotate(-90 237.8 209.7)">VDD</text>
<text x="196.6" y="217.7" transform="rotate(-90 196.6 217.7)">13</text>
<text x="200.1" y="217.7" transform="rotate(-90 200.1 217.7)">14</text>
<text x="203.6" y="217.7" transform="rotate(-90 203.6 217.7)">15</text>
<text x="207.1" y="217.7" transform="rotate(-90 207.1 217.7)">16</text>
<text x="210.7" y="217.7" transform="rotate(-90 210.7 217.7)">17</text>
<text x="214.2" y="217.7" transform="rotate(-90 214.2 217.7)">18</text>
<text x="217.7" y="217.7" transform="rotate(-90 217.7 217.7)">19</text>
<text x="221.3" y="217.7" transform="rotate(-90 221.3 217.7)">20</text>
<text x="224.8" y="217.7" transform="rotate(-90 224.8 217.7)">21</text>
<text x="228.3" y="217.7" transform="rotate(-90 228.3 217.7)">22</text>
<text x="231.8" y="217.7" transform="rotate(-90 231.8 217.7)">23</text>
<text x="235.4" y="217.7" transform="rotate(-90 235.4 217.7)">24</text>
<text x="358.8" y="220.4">1</text>
<text x=".7" y="222.8">B</text>
<text x="358.8" y="223.9">2</text>
<text x="358.8" y="227.4">3</text>
<text x="409.9" y="222.8">B</text>
<text x="358.8" y="231">4</text>
<text x="358.8" y="234.5">5</text>
<text x="25.4" y="250.2">AT-Link EZ CN7 to AT-START CN2 connection</text>
<text x="137.4" y="257.3">2</text>
<text x="153.1" y="257.3">1</text>
<text x="137.4" y="260.8">4</text>
<text x="153.1" y="260.8">3</text>
<text x="137.4" y="264.3">6</text>
<text x="137.4" y="267.9">8</text>
<text x="153.1" y="264.3">5</text>
<text x="153.1" y="267.9">7</text>
<text x="135.8" y="271.4">10</text>
<text x="153.1" y="271.4">9</text>
<text x="71.4" y="290.2">1</text>
<text x="209" y="290.2">2</text>
<text x="346.6" y="290.2">3</text>
</g>
<g font-size="3.2" fill="#000080">
<text x="175" y="144.3">U6</text>
<text x="206" y="183.9">AT32F403ACCT7</text>
</g>
<g font-size="2.2" fill="#000080">
<text x="234.1" y="11.9">M-VBUS</text>
<text x="306.2" y="11.5">U7</text>
<text x="338.8" y="11.9">VCC</text>
<text x="253" y="14">SMD0603B025TF</text>
<text x="242.8" y="22.8">ATLINK_5V</text>
<text x="259.7" y="21.1">F2</text>
<text x="275.2" y="22.8">C15</text>
<text x="289" y="22.5">C16</text>
<text x="343.6" y="20">C14</text>
<text x="25.4" y="27.4">CN6</text>
<text x="275.2" y="28.1">10uF</text>
<text x="289" y="27.8">0.1uF</text>
<text x="336.2" y="26">R43</text>
<text x="336.2" y="29.9">47K</text>
<text x="343.6" y="24.6">10uF</text>
<text x="308.3" y="33.1">RT9080N-08GJ5</text>
<text x="118.1" y="40.1">M-VBUS</text>
<text x="131.2" y="41.5">TP3</text>
<text x="278.7" y="40.8">GND</text>
<text x="304.8" y="37.8">GND</text>
<text x="321.8" y="40.5">R49</text>
<text x="327.4" y="40.5">15K</text>
<text x="64.6" y="47.9">R37</text>
<text x="70.9" y="47.9">22R</text>
<text x="338.6" y="44.7">GND</text>
<text x="298.4" y="49.6">U5</text>
<text x="328.7" y="50">VCC3.5V</text>
<text x="345.8" y="50.4">D5</text>
<text x="352.6" y="50">T_VCC</text>
<text x="64.6" y="57.1">R38</text>
<text x="70.9" y="57.1">22R</text>
<text x="82.2" y="59.3">M-VBUS</text>
<text x="335.5" y="57.8">C17</text>
<text x="119.9" y="65.2">GND</text>
<text x="267.1" y="60.9">C18</text>
<text x="267.1" y="65.9">10uF</text>
<text x="281.6" y="60.6">C19</text>
<text x="281.6" y="65.9">0.1uF</text>
<text x="328.5" y="64.1">R50</text>
<text x="335.5" y="62.7">10uF</text>
<text x="342.2" y="60.6">DFLS130L</text>
<text x="358.8" y="60.2">SMF3.3A</text>
<text x="360.2" y="63.4">D4</text>
<text x="300.6" y="71.5">RT9080N-08GJ5</text>
<text x="328.5" y="68.3">51K</text>
<text x="27.5" y="74">USB_micro B</text>
<text x="57.9" y="72">GND</text>
<text x="270.9" y="78.9">GND</text>
<text x="321.4" y="80">R51</text>
<text x="330.9" y="82.1">GND</text>
<text x="321.4" y="84.2">15K</text>
<text x="324.9" y="99.7">GND</text>
<text x="16.3" y="112.8">VCC</text>
<text x="194.1" y="111.7">VCC</text>
<text x="203.6" y="113.1">J9</text>
<text x="348.2" y="113.5">R45</text>
<text x="353.8" y="113.5">33R</text>
<text x="25.8" y="116">RP1</text>
<text x="33.5" y="116">1K</text>
<text x="55" y="117">LD1</text>
<text x="64.6" y="117">RED</text>
<text x="223.6" y="117.7">GND</text>
<text x="348.2" y="122.7">R46</text>
<text x="353.8" y="122.7">33R</text>
<text x="55" y="127.6">LD2</text>
<text x="61.4" y="127.6">GREEN</text>
<text x="348.2" y="126.2">R47</text>
<text x="353.8" y="126.2">33R</text>
<text x="185.2" y="132.4">GND</text>
<text x="188.9" y="135.9">VCC</text>
<text x="348.2" y="135">R48</text>
<text x="353.8" y="135">33R</text>
<text x="55" y="138.2">LD3</text>
<text x="62.4" y="138.2">BLUE</text>
<text x="348.5" y="142.1">R42</text>
<text x="353.5" y="142.1">33R</text>
<text x="55" y="149.5">LD4 YELLOW</text>
<text x="350" y="149.1">R41</text>
<text x="355.6" y="149.1">33R</text>
<text x="164.2" y="160.6">VCC</text>
<text x="265.6" y="160.6">VCC</text>
<text x="350" y="157.9">R44</text>
<text x="355.6" y="157.9">33R</text>
<text x="269.2" y="164.1">GND</text>
<text x="330.7" y="174.9">VCC</text>
<text x="349.3" y="178.1">0.1uF/16V</text>
<text x="370.5" y="178.1">0.1uF/16V</text>
<text x="160.5" y="185.3">GND</text>
<text x="327.8" y="183.7">C8</text>
<text x="338.3" y="183.7">C9</text>
<text x="347.9" y="183.7">C10</text>
<text x="358.5" y="183.7">C11</text>
<text x="369" y="183.7">C12</text>
<text x="164.2" y="188.8">VCC</text>
<text x="320.7" y="187.9">4.7uF/16V</text>
<text x="58.2" y="193.2">D3</text>
<text x="62.4" y="197.8">DFLS130L</text>
<text x="338.7" y="193.2">0.1uF/16V</text>
<text x="359.9" y="193.2">0.1uF/16V</text>
<text x="24.1" y="199.8">ATLINK_5V</text>
<text x="79.4" y="199.8">E5V</text>
<text x="330.5" y="199.9">GND</text>
<text x="28.6" y="204.3">T_VCC</text>
<text x="79.4" y="204.3">3V3</text>
<text x="356" y="214.4">P1</text>
<text x="141.8" y="216.2">C22</text>
<text x="141.8" y="221.1">0.1uF/16V</text>
<text x="328.3" y="220.2">VCC</text>
<text x="240.9" y="225.5">VCC</text>
<text x="136.9" y="233.4">GND</text>
<text x="230.7" y="233.8">GND</text>
<text x="220.1" y="238.4">GND</text>
<text x="336.1" y="234.3">GND</text>
<text x="356.7" y="239.8">Header 5</text>
<text x="127.8" y="250.7">ATLINK_5V</text>
<text x="154" y="250.7">T_VCC</text>
<text x="140.8" y="275.1">CN7</text>
<text x="153.8" y="279.3">GND</text>
</g>
<text font-size="2.2" fill="#f0f" x="61.7" y="44.5">Close to slot</text>
<g font-size="2.2" fill="#00f">
<text x="112.5" y="47.9">USBM</text>
<text x="52.2" y="53.2">USBM</text>
<text x="52.2" y="49.6">USBP</text>
<text x="80.8" y="53.2">M-USB_DM</text>
<text x="80.8" y="49.6">M-USB_DP</text>
<text x="112.5" y="51.4">USBP</text>
<text x="321.7" y="115.3">ATLK_BOOT0</text>
<text x="321.7" y="118.8">ATLK_NRST</text>
<text x="365.1" y="118.8">T-ATLK_NRST</text>
<text x="365.1" y="115.3">T-ATLK_BOOT0</text>
<text x="80.1" y="120.6">LD1</text>
<text x="80.1" y="131.1">LD2</text>
<text x="236.3" y="130.2" transform="rotate(-90 236.3 130.2)">M-SWCLK</text>
<text x="321.7" y="127.6">M-ATLK_TX</text>
<text x="321.7" y="131.1">M-ATLK_RX</text>
<text x="365.1" y="127.6">T-ATLK_TX</text>
<text x="365.1" y="131.1">T-ATLK_RX</text>
<text x="211.6" y="133" transform="rotate(-90 211.6 133)">M-BOOT0</text>
<text x="321.7" y="137.8">ATLK_SWO</text>
<text x="364.4" y="137.8">T-ATLK_SWO</text>
<text x="80.1" y="141.7">LD3</text>
<text x="80.1" y="153">LD4</text>
<text x="318.6" y="150.9">ATLK_SWCLK</text>
<text x="367.6" y="150.9">T-ATLK_SWCLK</text>
<text x="318.6" y="159.7">ATLK_SWDIO</text>
<text x="367.3" y="159.7">T-ATLK_SWDIO</text>
<text x="279" y="166.4">M-SWDIO</text>
<text x="279" y="173.5">M-USB_DM</text>
<text x="279" y="169.9">M-USB_DP</text>
<text x="279.4" y="177">M-ATLK_RX</text>
<text x="159.5" y="180.5">M-NRST</text>
<text x="279.4" y="180.5">M-ATLK_TX</text>
<text x="158.4" y="191.1">LD1</text>
<text x="279.4" y="187.6">ATLK_NRST</text>
<text x="279.4" y="191.1">ATLK_BOOT0</text>
<text x="158.4" y="194.6">LD2</text>
<text x="279.4" y="194.6">ATLK_SWDIO</text>
<text x="158.4" y="198.2">LD3</text>
<text x="279.4" y="198.2">ATLK_SWCLK</text>
<text x="40.2" y="208.7">T-ATLK_BOOT0</text>
<text x="67.7" y="208.7">BOOT0</text>
<text x="141.1" y="205.9">M-NRST</text>
<text x="39.9" y="213.7">T-ATLK_TX</text>
<text x="65.3" y="213.7">ATLK_TX</text>
<text x="39.9" y="218.6">T-ATLK_RX</text>
<text x="65.3" y="218.6">ATLK_RX</text>
<text x="39.9" y="223.9">T-ATLK_SWDIO</text>
<text x="67.4" y="223.9">SWDIO</text>
<text x="159.1" y="226.4">ATLK_SWO</text>
<text x="337.3" y="222.5">M-SWDIO</text>
<text x="337.3" y="226">M-SWCLK</text>
<text x="39.2" y="233.4">T-ATLK_NRST</text>
<text x="39.5" y="228.5">T-ATLK_SWCLK</text>
<text x="67.7" y="228.5">SWCLK</text>
<text x="68.1" y="233.4">NRST</text>
<text x="337.3" y="229.6">M-NRST</text>
<text x="39.2" y="237.3">T-ATLK_SWO</text>
<text x="68.1" y="237.3">SWO</text>
<text x="218.6" y="248.7" transform="rotate(-90 218.6 248.7)">LD4</text>
<text x="118.5" y="262">T-ATLK_SWO</text>
<text x="118.9" y="258.5">T-ATLK_BOOT0</text>
<text x="157.3" y="258.5">T-ATLK_SWDIO</text>
<text x="157.3" y="262">T-ATLK_SWCLK</text>
<text x="118.9" y="269.1">T-ATLK_RX</text>
<text x="118.9" y="265.5">T-ATLK_TX</text>
<text x="157.3" y="265.5">T-ATLK_NRST</text>
</g>
<g font-size="2.2" fill="#a00000">
<text x="52.6" y="119.3">+</text>
<text x="33.5" y="125.5" transform="rotate(-90 33.5 125.5)">R</text>
<text x="33.5" y="121.6" transform="rotate(-90 33.5 121.6)">R</text>
<text x="33.5" y="129.1" transform="rotate(-90 33.5 129.1)">R</text>
<text x="52.6" y="129.9">+</text>
<text x="33.5" y="132.9" transform="rotate(-90 33.5 132.9)">R</text>
<text x="52.6" y="140.4">+</text>
<text x="52.6" y="151.7">+</text>
</g>
<g font-size="1.9" fill="#a00000">
<text x="34.8" y="34.7">Chassis</text>
<text x="34.8" y="38.2">Chassis</text>
<text x="35.6" y="44.9">GND</text>
<text x="37.4" y="52">D+</text>
<text x="37.9" y="48.5">ID</text>
<text x="34.6" y="59">VBUS</text>
<text x="37.8" y="55.5">D-</text>
<text x="34.8" y="66.1">Chassis</text>
<text x="34.8" y="69.6">Chassis</text>
</g>
</svg>
